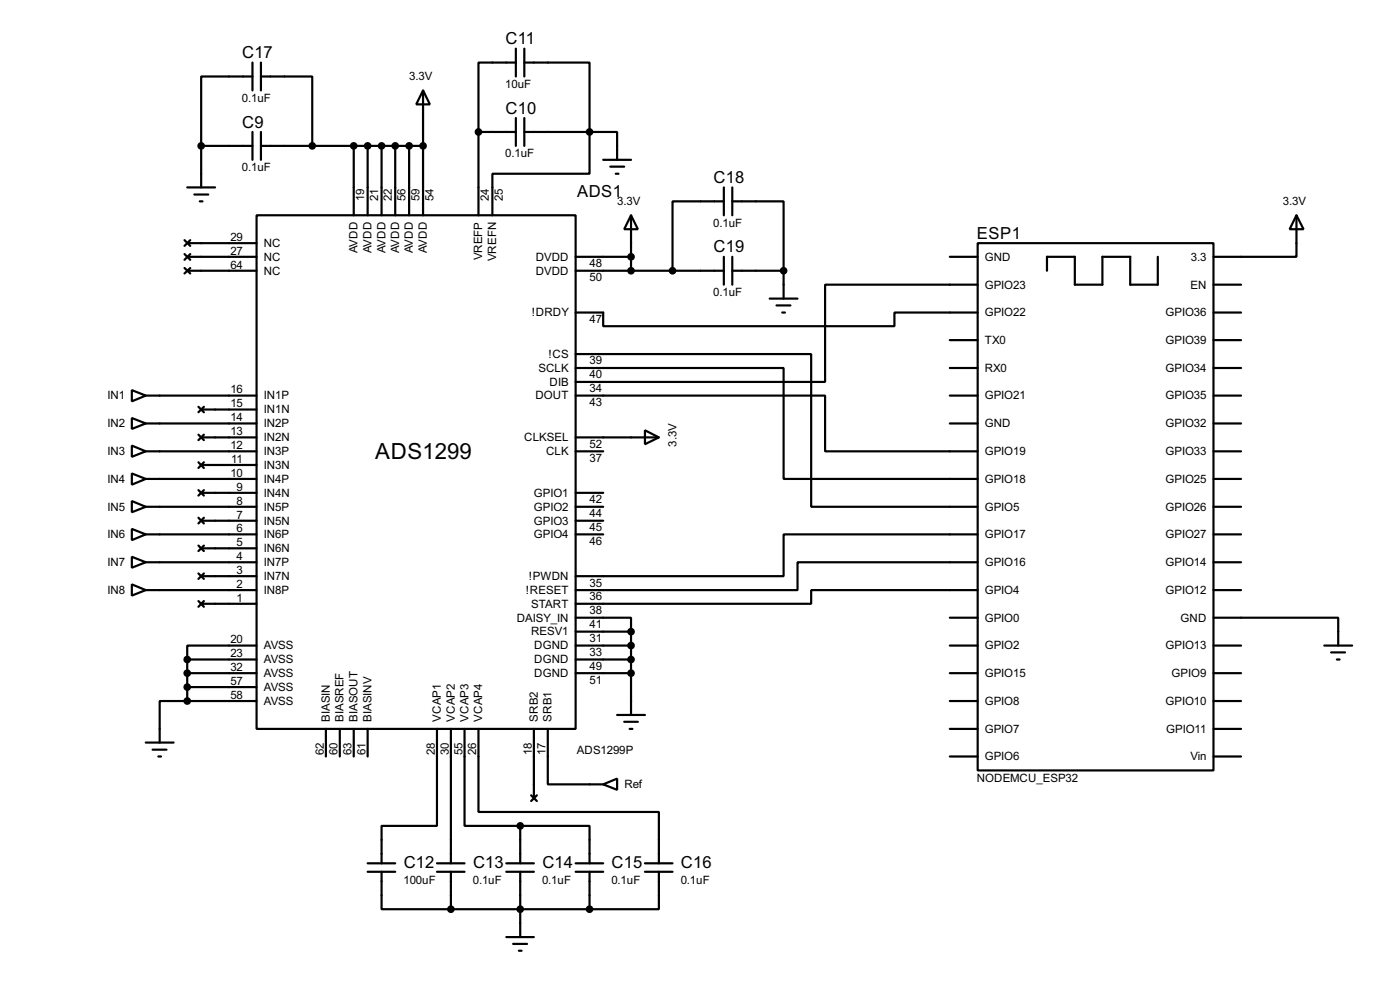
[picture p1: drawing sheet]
<svg xmlns="http://www.w3.org/2000/svg" width="256mm" height="180mm" viewBox="0 0 256 180" stroke-linecap="round" stroke-linejoin="round" font-family="sans-serif">
<g fill="none" stroke="#000" stroke-width=".4">
<path d="M46.3 14h-9.4v12.7M46.3 11.5v5.1M47.8 14h9.4v12.7M47.8 11.5v5.1M77.5 16.6l1.3 2.5h-2.5zM77.5 16.6v22.8M94.5 11.5h-6.8v12.7M94.5 8.9v5.1M96.1 11.5h11.9v12.7M96.1 8.9v5.1M34.3 34.3h5.1M35.6 35.6h2.6"/>
<path d="M36.6 36.9h.5M36.9 26.7h9.4M36.9 26.7v7.6M46.3 24.2v5.1M47 39.4h58.5v94h-58.5zM47.8 26.7h29.7M47.8 24.2v5.1M64.8 26.7v12.7M67.4 26.7v12.7M69.9 26.7v12.7M72.4 26.7v12.7M75 26.7v12.7"/>
<path d="M87.7 24.2v15.2M87.7 24.2h6.8M94.5 21.6v5.1M96.1 24.2h11.9M96.1 21.6v5.1M108 24.2v7.6h-17.8v7.6M108 24.2h5.1v5.1M110.5 29.3h5.1M111.8 30.5h2.6M112.8 31.8h.5M115.6 39.4l1.3 2.6h-2.5zM115.6 39.4v10.2"/>
<path d="M132.6 36.9h-9.4v12.7M132.6 34.3v5.1M134.2 36.9h9.4v12.7M134.2 34.3v5.1M237.5 39.4l1.3 2.6h-2.5zM237.5 39.4v7.6h-15.2M33.8 44l1.1 1M33.8 46.5l1.1 1.1M33.8 49.1l1.1 1M34.3 47h12.7M34.3 49.6h12.7M34.3 44.5h12.7"/>
<path d="M34.9 44l-1.1 1M34.9 46.5l-1.1 1.1M34.9 49.1l-1.1 1M105.5 57.2h5v2.5h53.4v-2.5h15.2M105.5 47h10.1M105.5 49.6h27.1M132.6 47v5.1M134.2 49.6h9.4M134.2 47v5.1M141 54.7h5.1M142.3 55.9h2.5M143.3 57.2h.5"/>
<path d="M143.6 49.6v5.1M174 47h5.1M179.1 44.5h43.2v96.5h-43.2zM179.1 52.1h-27.9v17.8h-45.7M212.1 47v5.1h-5v-5.1h-5.1v5.1h-5.1v-5.1h-5.1v2.6M222.3 57.2h5.1M222.3 52.1h5.1M24.2 71.4l2.5 1-2.5 1.1zM24.2 76.5l2.5 1-2.5 1zM26.7 72.4h20.3M26.7 77.5h20.3M36.4 74.5l1 1"/>
<path d="M36.4 79.6l1 1M36.9 75h10.1M37.4 74.5l-1 1M37.4 79.6l-1 1M105.5 64.8h43.1v28h30.5M105.5 67.4h38.1v20.3h35.5M105.5 72.4h45.7v10.2h27.9M118.2 78.8l2.5 1.3-2.5 1.2zM174 72.4h5.1M174 77.5h5.1M174 67.4h5.1M174 62.3h5.1"/>
<path d="M222.3 72.4h5.1M222.3 77.5h5.1M222.3 67.4h5.1M222.3 62.3h5.1M24.2 81.6l2.5 1-2.5 1zM24.2 86.7l2.5 1-2.5 1zM24.2 91.7l2.5 1.1-2.5 1zM24.2 96.8l2.5 1-2.5 1.1zM26.7 82.6h20.3M26.7 87.7h20.3M26.7 92.8h20.3M26.7 97.8h20.3"/>
<path d="M36.4 84.6l1 1.1M36.4 89.7l1 1M36.4 94.8l1 1M36.4 99.9l1 1M36.9 80.1h10.1M36.9 85.1h10.1M36.9 90.2h10.1M36.9 95.3h10.1M37.4 84.6l-1 1.1M37.4 89.7l-1 1M37.4 94.8l-1 1M37.4 99.9l-1 1"/>
<path d="M105.5 82.6h5M105.5 92.8h5M105.5 97.8h5M105.5 80.1h15.2M105.5 90.2h5M105.5 95.3h5M179.1 97.8h-35.5v7.7h-38.1M222.3 82.6h5.1M222.3 87.7h5.1M222.3 92.8h5.1M222.3 97.8h5.1M24.2 101.9l2.5 1-2.5 1z"/>
<path d="M24.2 107l2.5 1-2.5 1zM26.7 102.9h20.3M26.7 108h20.3M36.4 105l1 1M36.4 110l1 1.1M36.9 100.4h10.1M36.9 105.5h10.1M36.9 110.5h10.1M37.4 105l-1 1M37.4 110l-1 1.1M47 118.2h-12.7v2.5M105.5 113.1h10.1v2.5"/>
<path d="M105.5 118.2h10.1M105.5 115.6h10.1M115.6 115.6v15.3M174 118.2h5.1M174 113.1h5.1M179.1 108h-30.5v2.5h-43.1M179.1 102.9h-33v5.1h-40.6M222.3 113.1h22.9v5.1M222.3 102.9h5.1M222.3 108h5.1M222.3 118.2h5.1M242.6 118.2h5.1"/>
<path d="M243.9 119.4h2.5M26.7 135.9h5.1M28 137.2h2.5M29 138.5h.5M34.3 128.3h-5v7.6M34.3 125.8h12.7M34.3 120.7v7.6M34.3 123.2h12.7M34.3 120.7h12.7M34.3 128.3h12.7M59.7 133.4v5.1M62.3 133.4v5.1"/>
<path d="M64.8 133.4v5.1M67.4 133.4v5.1M80.1 133.4v17.8h-10.2v6.8M82.6 133.4v24.6M85.1 133.4v17.8h10.2M87.7 133.4v15.2h33v9.4M97.8 133.4v12.7M100.4 133.4v10.2h10.1M105.5 123.2h10.1M105.5 120.7h10.1M113.1 130.9h5.1M114.4 132.1h2.5"/>
<path d="M115.4 133.4h.5M174 123.2h5.1M174 128.3h5.1M174 138.5h5.1M174 133.4h5.1M222.3 123.2h5.1M222.3 128.3h5.1M222.3 138.5h5.1M222.3 133.4h5.1M244.9 120.7h.5M67.4 159.6h5M67.4 158h5"/>
<path d="M69.9 159.6v6.8h12.7M80.1 159.6h5M80.1 158h5M82.6 159.6v6.8M92.8 159.6h5M92.8 158h5M95.3 151.2h12.7v6.8M95.3 151.2v6.8M95.3 159.6v11.9M97.3 145.6l1.1 1M98.4 145.6l-1.1 1M105.5 159.6h5"/>
<path d="M105.5 158h5M108 159.6v6.8M110.5 143.6l2.6-1.1v2.1zM118.2 159.6h5M118.2 158h5M120.7 159.6v6.8h-12.7M82.6 166.4h25.4M92.8 171.5h5M94 172.8h2.6M95.1 174h.5"/>
</g>
<g fill="#000" stroke="#000" stroke-width=".4">
<circle cx="36.8" cy="26.7" r=".5"/>
<circle cx="57.2" cy="26.7" r=".5"/>
<circle cx="64.8" cy="26.7" r=".5"/>
<circle cx="67.3" cy="26.7" r=".5"/>
<circle cx="69.9" cy="26.7" r=".5"/>
<circle cx="72.4" cy="26.7" r=".5"/>
<circle cx="74.9" cy="26.7" r=".5"/>
<circle cx="77.5" cy="26.7" r=".5"/>
<circle cx="87.6" cy="24.2" r=".5"/>
<circle cx="108" cy="24.2" r=".5"/>
<circle cx="115.6" cy="47" r=".5"/>
<circle cx="115.6" cy="49.6" r=".5"/>
<circle cx="123.2" cy="49.6" r=".5"/>
<circle cx="143.5" cy="49.6" r=".5"/>
<circle cx="115.6" cy="115.6" r=".5"/>
<circle cx="115.6" cy="118.2" r=".5"/>
<circle cx="34.3" cy="123.2" r=".5"/>
<circle cx="34.3" cy="128.3" r=".5"/>
<circle cx="34.3" cy="125.8" r=".5"/>
<circle cx="34.3" cy="120.7" r=".5"/>
<circle cx="115.6" cy="123.2" r=".5"/>
<circle cx="115.6" cy="120.7" r=".5"/>
<circle cx="95.3" cy="151.2" r=".5"/>
<circle cx="82.6" cy="166.4" r=".5"/>
<circle cx="95.3" cy="166.4" r=".5"/>
<circle cx="108" cy="166.4" r=".5"/>
</g>
<text font-size="4.6" x="68.7" y="84">ADS1299</text>
<g font-size="3.4">
<text x="44.4" y="10.6">C17</text>
<text x="92.6" y="8.1">C11</text>
<text x="44.4" y="23.3">C9</text>
<text x="92.6" y="20.8">C10</text>
<text x="130.7" y="33.5">C18</text>
<text x="105.7" y="36">ADS1</text>
<text x="130.7" y="46.2">C19</text>
<text x="179" y="43.7">ESP1</text>
<text x="74" y="158.8">C12</text>
<text x="86.7" y="158.8">C13</text>
<text x="99.4" y="158.8">C14</text>
<text x="112.1" y="158.8">C15</text>
<text x="124.8" y="158.8">C16</text>
</g>
<g font-size="2.4">
<text x="75" y="14.7">3.3V</text>
<text x="92.6" y="16.1">10uF</text>
<text x="44.3" y="18.7">0.1uF</text>
<text x="92.6" y="28.8">0.1uF</text>
<text x="44.3" y="31.4">0.1uF</text>
<text x="66.7" y="36.9" transform="rotate(-90 66.7 36.9)">19</text>
<text x="69.3" y="36.9" transform="rotate(-90 69.3 36.9)">21</text>
<text x="71.8" y="36.8" transform="rotate(-90 71.8 36.8)">22</text>
<text x="74.3" y="36.9" transform="rotate(-90 74.3 36.9)">56</text>
<text x="76.9" y="36.9" transform="rotate(-90 76.9 36.9)">59</text>
<text x="79.4" y="36.9" transform="rotate(-90 79.4 36.9)">54</text>
<text x="89.6" y="36.9" transform="rotate(-90 89.6 36.9)">24</text>
<text x="92.1" y="36.9" transform="rotate(-90 92.1 36.9)">25</text>
<text x="113.1" y="37.6">3.3V</text>
<text x="130.7" y="41.5">0.1uF</text>
<text x="235" y="37.6">3.3V</text>
<text x="42.2" y="44.1">29</text>
<text x="42.2" y="46.6">27</text>
<text x="48.3" y="45.2">NC</text>
<text x="48.3" y="47.7">NC</text>
<text x="65.5" y="46.4" transform="rotate(-90 65.5 46.4)">AVDD</text>
<text x="68.1" y="46.4" transform="rotate(-90 68.1 46.4)">AVDD</text>
<text x="70.6" y="46.4" transform="rotate(-90 70.6 46.4)">AVDD</text>
<text x="73.1" y="46.4" transform="rotate(-90 73.1 46.4)">AVDD</text>
<text x="75.7" y="46.4" transform="rotate(-90 75.7 46.4)">AVDD</text>
<text x="78.2" y="46.4" transform="rotate(-90 78.2 46.4)">AVDD</text>
<text x="88.4" y="47.7" transform="rotate(-90 88.4 47.7)">VREFP</text>
<text x="90.9" y="47.8" transform="rotate(-90 90.9 47.8)">VREFN</text>
<text x="98.1" y="47.7">DVDD</text>
<text x="180.4" y="47.7">GND</text>
<text x="218.2" y="47.7">3.3</text>
<text x="42.2" y="49.2">64</text>
<text x="48.3" y="50.3">NC</text>
<text x="98.1" y="50.3">DVDD</text>
<text x="108" y="51.5">50</text>
<text x="108" y="48.9">48</text>
<text x="180.4" y="52.8">GPIO23</text>
<text x="218.1" y="52.8">EN</text>
<text x="97.5" y="57.9">!DRDY</text>
<text x="108" y="59.1">47</text>
<text x="130.7" y="54.2">0.1uF</text>
<text x="180.4" y="57.9">GPIO22</text>
<text x="213.5" y="57.9">GPIO36</text>
<text x="100.5" y="65.5">!CS</text>
<text x="180.4" y="63">TX0</text>
<text x="213.5" y="63">GPIO39</text>
<text x="42.2" y="72">16</text>
<text x="98.6" y="68.1">SCLK</text>
<text x="100.7" y="70.6">DIB</text>
<text x="108" y="71.8">34</text>
<text x="108" y="69.3">40</text>
<text x="108" y="66.7">39</text>
<text x="180.4" y="68.1">RX0</text>
<text x="213.5" y="68.1">GPIO34</text>
<text x="19.7" y="73.1">IN1</text>
<text x="42.2" y="74.6">15</text>
<text x="42.2" y="77.1">14</text>
<text x="48.3" y="73.1">IN1P</text>
<text x="48.3" y="75.7">IN1N</text>
<text x="98.1" y="73.1">DOUT</text>
<text x="108" y="74.3">43</text>
<text x="180.4" y="73.1">GPIO21</text>
<text x="213.5" y="73.1">GPIO35</text>
<text x="19.7" y="78.2">IN2</text>
<text x="19.7" y="83.3">IN3</text>
<text x="42.2" y="79.7">13</text>
<text x="42.2" y="82.2">12</text>
<text x="48.3" y="78.2">IN2P</text>
<text x="48.3" y="80.8">IN2N</text>
<text x="48.3" y="83.3">IN3P</text>
<text x="96" y="80.8">CLKSEL</text>
<text x="100" y="83.3">CLK</text>
<text x="108" y="82">52</text>
<text x="123.9" y="81.7" transform="rotate(-90 123.9 81.7)">3.3V</text>
<text x="180.4" y="78.2">GND</text>
<text x="180.4" y="83.3">GPIO19</text>
<text x="213.5" y="78.2">GPIO32</text>
<text x="213.5" y="83.3">GPIO33</text>
<text x="19.7" y="88.4">IN4</text>
<text x="42.2" y="87.3">10</text>
<text x="42.4" y="84.7">11</text>
<text x="43.4" y="89.8">9</text>
<text x="48.3" y="85.8">IN3N</text>
<text x="48.3" y="88.4">IN4P</text>
<text x="108" y="84.5">37</text>
<text x="180.4" y="88.4">GPIO18</text>
<text x="213.5" y="88.4">GPIO25</text>
<text x="19.7" y="93.5">IN5</text>
<text x="43.4" y="92.4">8</text>
<text x="43.4" y="94.9">7</text>
<text x="48.3" y="90.9">IN4N</text>
<text x="48.3" y="93.5">IN5P</text>
<text x="97.8" y="93.5">GPIO2</text>
<text x="97.8" y="90.9">GPIO1</text>
<text x="108" y="94.7">44</text>
<text x="108" y="92.1">42</text>
<text x="180.4" y="93.5">GPIO5</text>
<text x="213.5" y="93.5">GPIO26</text>
<text x="19.7" y="98.5">IN6</text>
<text x="43.4" y="97.4">6</text>
<text x="43.4" y="100">5</text>
<text x="48.3" y="96">IN5N</text>
<text x="48.3" y="98.5">IN6P</text>
<text x="48.3" y="101.1">IN6N</text>
<text x="97.8" y="98.5">GPIO4</text>
<text x="97.8" y="96">GPIO3</text>
<text x="108" y="99.7">46</text>
<text x="108" y="97.2">45</text>
<text x="180.4" y="98.5">GPIO17</text>
<text x="213.5" y="98.5">GPIO27</text>
<text x="19.7" y="103.6">IN7</text>
<text x="43.4" y="102.5">4</text>
<text x="43.4" y="105.1">3</text>
<text x="43.4" y="107.6">2</text>
<text x="48.3" y="103.6">IN7P</text>
<text x="48.3" y="106.2">IN7N</text>
<text x="96.9" y="106.2">!PWDN</text>
<text x="108" y="107.4">35</text>
<text x="180.4" y="103.6">GPIO16</text>
<text x="213.5" y="103.6">GPIO14</text>
<text x="19.7" y="108.7">IN8</text>
<text x="43.4" y="110.1">1</text>
<text x="48.3" y="108.7">IN8P</text>
<text x="94.7" y="113.8">DAISY_IN</text>
<text x="96.4" y="108.7">!RESET</text>
<text x="97.3" y="111.2">START</text>
<text x="108" y="112.4">38</text>
<text x="108" y="109.9">36</text>
<text x="180.4" y="108.7">GPIO4</text>
<text x="180.4" y="113.8">GPIO0</text>
<text x="213.5" y="108.7">GPIO12</text>
<text x="216.3" y="113.8">GND</text>
<text x="42.2" y="117.8">20</text>
<text x="48.3" y="118.9">AVSS</text>
<text x="97.3" y="116.3">RESV1</text>
<text x="97.9" y="118.9">DGND</text>
<text x="108" y="117.5">31</text>
<text x="108" y="115">41</text>
<text x="180.4" y="118.9">GPIO2</text>
<text x="213.5" y="118.9">GPIO13</text>
<text x="42.2" y="120.3">23</text>
<text x="42.2" y="122.8">32</text>
<text x="42.2" y="125.4">57</text>
<text x="48.3" y="121.4">AVSS</text>
<text x="48.3" y="123.9">AVSS</text>
<text x="97.9" y="123.9">DGND</text>
<text x="97.9" y="121.4">DGND</text>
<text x="108" y="125.1">51</text>
<text x="108" y="122.6">49</text>
<text x="108" y="120.1">33</text>
<text x="180.4" y="123.9">GPIO15</text>
<text x="214.6" y="123.9">GPIO9</text>
<text x="42.2" y="127.9">58</text>
<text x="48.3" y="126.5">AVSS</text>
<text x="48.3" y="129">AVSS</text>
<text x="180.4" y="129">GPIO8</text>
<text x="213.5" y="129">GPIO10</text>
<text x="60.4" y="132.1" transform="rotate(-90 60.4 132.1)">BIASIN</text>
<text x="63" y="132.1" transform="rotate(-90 63 132.1)">BIASREF</text>
<text x="65.5" y="132.1" transform="rotate(-90 65.5 132.1)">BIASOUT</text>
<text x="68.1" y="132.1" transform="rotate(-90 68.1 132.1)">BIASINV</text>
<text x="80.8" y="132.1" transform="rotate(-90 80.8 132.1)">VCAP1</text>
<text x="83.3" y="132.1" transform="rotate(-90 83.3 132.1)">VCAP2</text>
<text x="85.8" y="132.1" transform="rotate(-90 85.8 132.1)">VCAP3</text>
<text x="88.4" y="132.1" transform="rotate(-90 88.4 132.1)">VCAP4</text>
<text x="98.5" y="132.1" transform="rotate(-90 98.5 132.1)">SRB2</text>
<text x="101.1" y="132.1" transform="rotate(-90 101.1 132.1)">SRB1</text>
<text x="180.4" y="134.1">GPIO7</text>
<text x="213.6" y="134.1">GPIO11</text>
<text x="59.3" y="138.2" transform="rotate(-90 59.3 138.2)">62</text>
<text x="61.9" y="138.2" transform="rotate(-90 61.9 138.2)">60</text>
<text x="64.4" y="138.2" transform="rotate(-90 64.4 138.2)">63</text>
<text x="66.9" y="138.2" transform="rotate(-90 66.9 138.2)">61</text>
<text x="79.7" y="138.2" transform="rotate(-90 79.7 138.2)">28</text>
<text x="82.2" y="138.2" transform="rotate(-90 82.2 138.2)">30</text>
<text x="84.7" y="138.2" transform="rotate(-90 84.7 138.2)">55</text>
<text x="87.3" y="138.2" transform="rotate(-90 87.3 138.2)">26</text>
<text x="97.4" y="138.2" transform="rotate(-90 97.4 138.2)">18</text>
<text x="100" y="138.2" transform="rotate(-90 100 138.2)">17</text>
<text x="105.7" y="138">ADS1299P</text>
<text x="178.9" y="143.1">NODEMCU_ESP32</text>
<text x="180.4" y="139.2">GPIO6</text>
<text x="218.1" y="139.2">Vin</text>
<text x="114.4" y="144.3">Ref</text>
<text x="73.9" y="161.8">100uF</text>
<text x="86.6" y="161.8">0.1uF</text>
<text x="99.3" y="161.8">0.1uF</text>
<text x="112" y="161.8">0.1uF</text>
<text x="124.7" y="161.8">0.1uF</text>
</g>
</svg>
